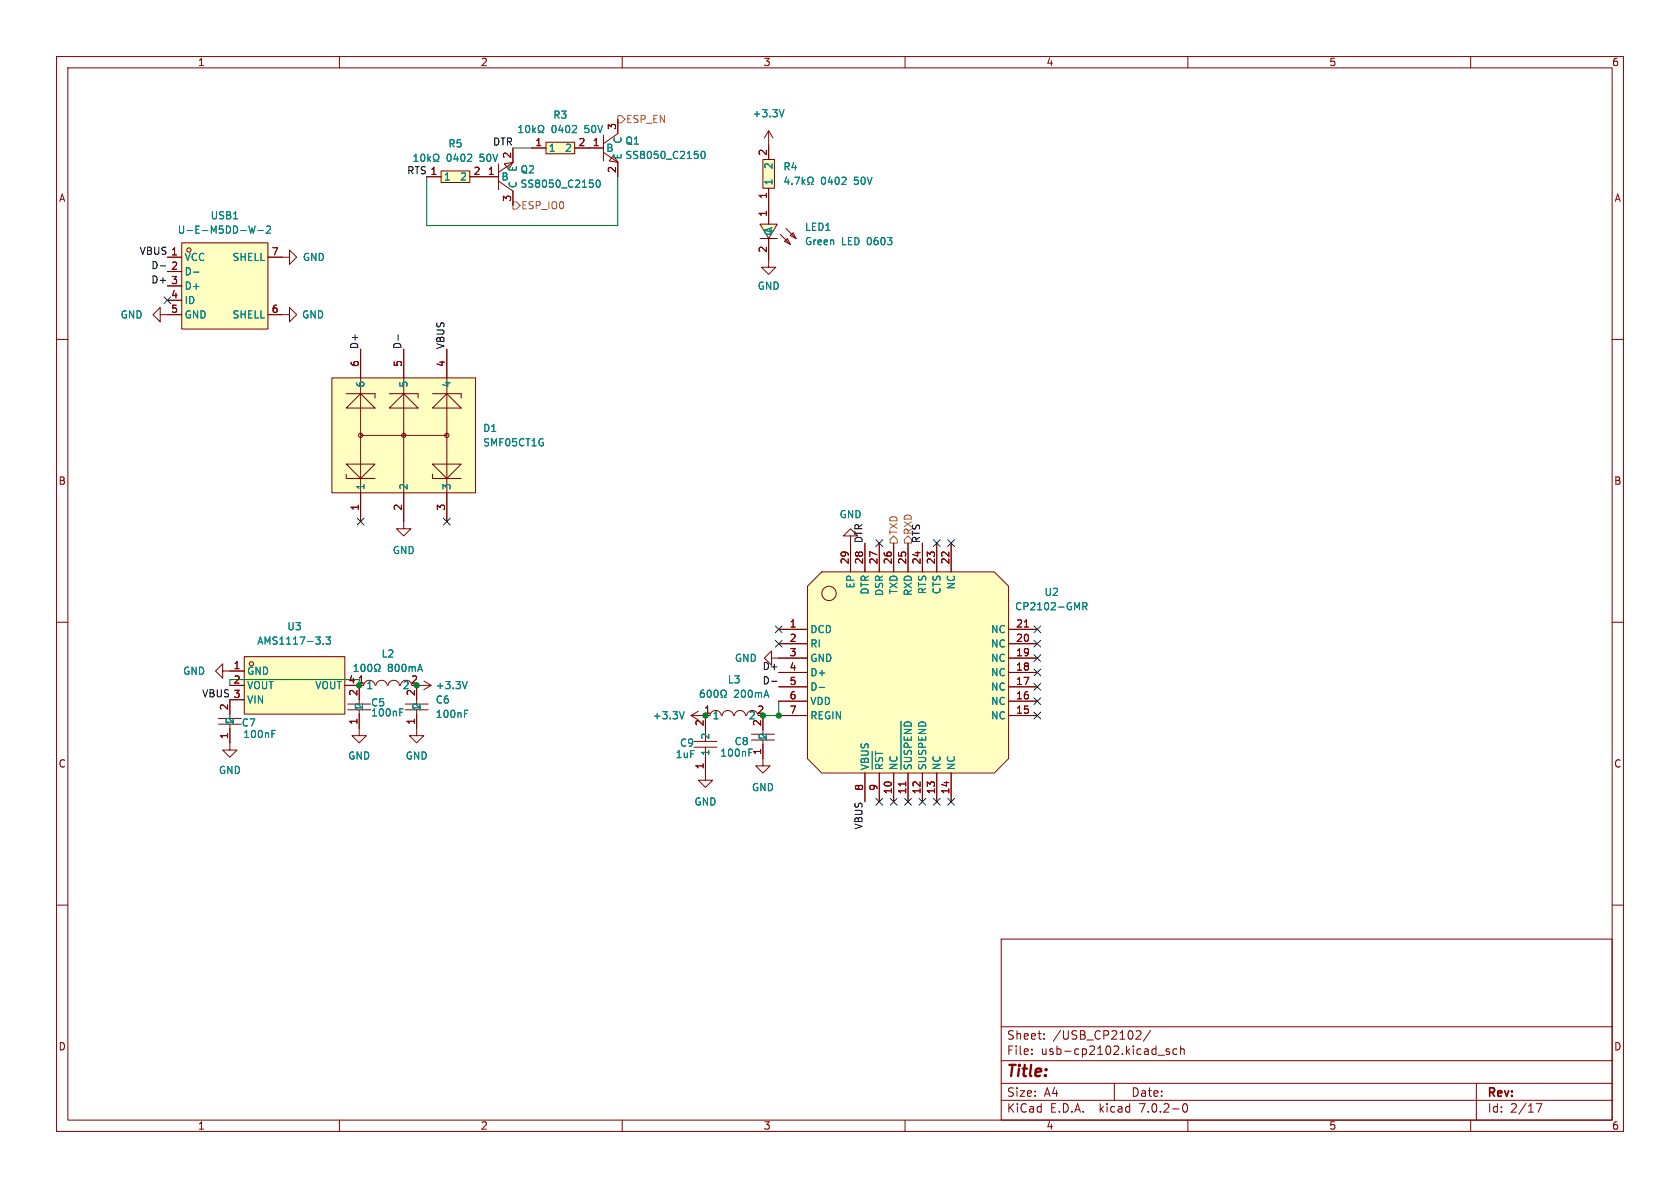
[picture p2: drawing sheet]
<svg xmlns="http://www.w3.org/2000/svg" width="297mm" height="210mm" viewBox="0 0 297 210" stroke-linecap="round" stroke-linejoin="round" font-family="sans-serif">
<g fill="none" stroke="#840000" stroke-width=".18">
<path d="M10 10h277v190h-277zM12 12h273v186h-273zM60 10v2M110 10v2M160 10v2M210 10v2M260 10v2M10 60h2M285 60h2M150.4 94.7h1.2l-1.2-1.2-1.3 1.2h1.3v1.3M10 110h2M285 110h2"/>
<path d="M122.2 126.5h2.5v4.6M122.2 126.5l1.2 .8M122.7 132.1h4M122.7 131.1h4M123.4 125.7l-1.2 .8M124.7 132.1v4.6M10 160h2M285 160h2M177 166h108v32h-108zM60 198v2M110 198v2M160 198v2"/>
<path d="M177 194.5h108M177 191.5h108M177 187.5h108M177 181.5h108M182.4 186.3v.1M182.4 185.5v.1M184.6 183.6v.1M184.6 182.8v.1M197 191.5v3M201.1 182.2l.5 .1 .1 .3-.9 1.1h.9M203.4 182.1l-1.3 2M204.7 186.5h1.2"/>
<path d="M206.7 185.5l-.3-.1-.3 .2 .1 .2 .5 .2v.3h-.6M208.1 185.5l-.5-.1-.2 .3v.4l.1 .2h.6M208.7 185.5l.2-.1 .4 .1 .1 .9M208.7 184.9v1.5M209.2 195.2l.2-.1a.81 .81 0 0 1 .6 .6 .81 .81 0 0 1-.3 .8l-.1 .1a.81 .81 0 0 1-.4-1.4zM210 198v2M260 198v2M261 191.5v6.5M271.6 195.1h1l-.7 1.5"/>
</g>
<path d="M121 125.8l-.5 1.3" fill="none" stroke="#008484" stroke-width=".18"/>
<path d="M108.5 27.4l.7 1.3-1.5-.2z" fill="#ffffc2"/>
<path d="M104.1 26.2h2.6M106.7 26.9l2.5 1.8M106.7 23.9v4.6M108.5 27.4l.7 1.3-1.5-.2zM109.2 21.1v2.5l-2.5 1.8M109.2 28.7v2.5M134.9 28.2h2v5.1h-2zM135.9 23.1v5.1M135.9 33.3v2.5M135.9 23.1l-.8 1.3M135.9 23.1l.8 1.3M135.9 46v1.2h1.3l-1.3 1.3-1.3-1.3h1.3" fill="none" stroke="#840000" stroke-width=".18"/>
<path d="M138.6 19.4l-.4 1.3M124 26.9l.2-.2a.68 .68 0 0 1 .5 .7 .68 .68 0 0 1-.5 .6l-.2-.1-.1-.4zM139 31.3l-.3 .9h.8M139.3 31.7v.9M140 32.5v.1M140.5 31.3h.8l-.5 1.3M141.8 31.3v1.3M141.9 32.1l.4 .5M142.3 31.7l-.5 .5M142.8 32.6h.3v-.3a.54 .54 0 0 1-.3-.7 .54 .54 0 0 1 .8-.2 .58 .58 0 0 1-.1 .9v.3h.3M149.4 31.4l.2 .2-.1 .3-.7 .7h.8" fill="none" stroke="#008484" stroke-width=".18"/>
<path d="M134.9 28.2h2v5.1h-2z" fill="#ffffc2" stroke="#ffffc2" stroke-width=".18"/>
<g fill="#ffffc2">
<path d="M134.4 39.6h3l-1.5 2.6z"/>
<path d="M140.2 41.1l.5 1.1-1-.5z"/>
<path d="M138.7 42.7l.5-.5 .5 1z"/>
</g>
<g fill="none" stroke="#840000" stroke-width=".18">
<path d="M134.4 39.6h3l-1.5 2.6zM135.9 35.8v3.8M134.4 42.2h3M135.9 42.2v3.8M137.9 41.4l1.8 1.8M138.7 42.7l.5-.5 .5 1zM138.9 40.4l1.8 1.8M140.2 41.1l.5 1.1-1-.5zM38.6 128h4.1M38.6 127h4.1M40.6 128v4.6h1.3l-1.3 1.3-1.2-1.3h1.2M40.6 123.7v3.3"/>
<path d="M61.5 125.5h4M61.5 124.5h4M63.5 125.5v4.5h1.3l-1.3 1.3-1.3-1.3h1.3M63.5 121.2v3.3M64.3 121.2a1.01 1.01 0 0 1 1-.9 1.01 1.01 0 0 1 1 .9M66.4 121.2a1.01 1.01 0 0 1 1.1-.9 1.01 1.01 0 0 1 1 .9M68.6 121.2a1.01 1.01 0 0 1 1-.9 1.01 1.01 0 0 1 1 .9M70.8 121.2a1.01 1.01 0 0 1 1-.9 1.01 1.01 0 0 1 1 .9M73.7 128.8v1.2h1.2l-1.2 1.3-1.3-1.3h1.3"/>
</g>
<path d="M62.6 118.7h.7M62.6 117.8l.4-.4v1.3M63.9 117.5l.2-.1a.68 .68 0 0 1 .4 .7 .68 .68 0 0 1-.4 .6l-.2-.1-.1-.4zM65.1 117.5l.2-.1a.68 .68 0 0 1 .5 .7 .68 .68 0 0 1-.5 .6l-.2-.1-.1-.4zM66.2 118.7h.3v-.2a.54 .54 0 0 1-.2-.8 .54 .54 0 0 1 .7-.2 .58 .58 0 0 1-.1 1v.2h.3M74.3 117.4l.4 1.3M48.1 129.1h.6M70.7 125.3h.6" fill="none" stroke="#008484" stroke-width=".18"/>
<path d="M58.7 66.8h25.4v20.3h-25.4z" fill="#ffffc2" stroke="#ffffc2" stroke-width=".18"/>
<g fill="#ffffc2">
<path d="M76.5 82h5l-2.5 2.6z"/>
<path d="M61.2 82h5.1l-2.5 2.6z"/>
<path d="M76.5 72.1l2.5-2.5 2.5 2.5z"/>
<path d="M68.8 72.1l2.6-2.5 2.5 2.5z"/>
<path d="M61.2 72.1l2.6-2.5 2.5 2.5z"/>
</g>
<g fill="none" stroke="#840000" stroke-width=".18">
<path d="M94 26.2h2.5M96.5 25.1h5.1v2.1h-5.1zM101.6 26.2h2.5M28.3 55.6v-1.2l-1.2 1.2 1.2 1.3v-1.3h3.8M29.6 45.5h2.5M29.6 48h2.5M29.6 50.5h2.5M29.6 53.1h2.5M32.1 42.9h15.3v15.3h-15.3zM47.4 55.6h3.8v-1.2l1.3 1.2-1.3 1.3v-1.3M47.4 45.5h3.8v-1.3l1.3 1.3-1.3 1.2v-1.2M58.7 66.8h25.4v20.3h-25.4z"/>
<path d="M61.2 72.1l2.6-2.5 2.5 2.5zM61.2 69.6h5.1v.8M63.8 76.7h.1M63.8 61.7v30.5M63.8 77h15.2M68.8 72.1l2.6-2.5 2.5 2.5zM68.8 69.6h5.1v.8M71.4 76.7h.1M71.4 61.7v31.8h1.2l-1.2 1.2-1.3-1.2h1.3M76.5 72.1l2.5-2.5 2.5 2.5zM76.5 69.6h5v.8M79 76.7h.1"/>
<path d="M79 61.7v30.5M61.2 82h5.1l-2.5 2.6zM61.2 83.8v.8h5.1M76.5 82h5l-2.5 2.6zM76.5 83.8v.8h5M71.6 125.5h4.1M71.6 124.5h4.1M73.7 121.2v3.3M73.7 125.5v3.3"/>
<circle cx="33.4" cy="44.2" r=".38"/>
<circle cx="63.8" cy="77" r=".38"/>
<circle cx="71.4" cy="77" r=".38"/>
<circle cx="79" cy="77" r=".38"/>
</g>
<g fill="none" stroke="#008484" stroke-width=".18">
<path d="M45.1 40l-.3 1.2-.2-.9-.3 .9M91.7 23.4h.7M91.7 22.5l.4-.3v1.2M93 22.3l.2-.1a.68 .68 0 0 1 .5 .6 .68 .68 0 0 1-.5 .6l-.2-.1-.1-.3zM94.2 22.2v1.2M94.3 23l.4 .4M94.7 22.6l-.5 .5M95.2 23.4h.3v-.2a.54 .54 0 0 1-.3-.7 .54 .54 0 0 1 .7-.3 .58 .58 0 0 1-.1 1v.2h.3M101.8 22.2l.1 .2v.3l-.8 .7h.8M34.2 48.1h1M45.6 40.7h1M47.1 40.1l.5-.1 .2 .3-.8 .9h.8"/>
<path d="M82.1 125.6h.6"/>
</g>
<g fill="#ffffc2" stroke="#ffffc2" stroke-width=".18">
<path d="M32.1 42.9h15.3v15.3h-15.3z"/>
<path d="M96.5 25.1h5.1v2.1h-5.1z"/>
</g>
<path d="M145.3 101.1h30.5l2.5 2.5v30.5l-2.5 2.6h-30.5l-2.6-2.6v-30.5z" fill="#ffffc2"/>
<g fill="none" stroke="#840000" stroke-width=".18">
<path d="M150.4 96v5.1M152.9 96v5.1M155.4 96v5.1M158 96v5.1M160.5 96v5.1M163.1 96v5.1M165.6 96v5.1M168.1 96v5.1M137.7 111.3h5M137.7 118.9h5M137.7 116.3h5M137.7 113.8h5"/>
<path d="M145.3 101.1h30.5l2.5 2.5v30.5l-2.5 2.6h-30.5l-2.6-2.6v-30.5zM178.3 111.3h5.1M178.3 118.9h5.1M178.3 116.3h5.1M178.3 113.8h5.1M181.1 110.8h.7M137.7 126.5h5M137.7 124h5M137.7 121.4h5M152.9 136.7v5M155.4 136.7v5M158 136.7v5"/>
<path d="M160.1 138.2v.7M160.5 136.7v5M163.1 136.7v5M165.6 136.7v5M168.1 136.7v5M178.3 126.5h5.1M178.3 124h5.1M178.3 121.4h5.1"/>
<circle cx="146.6" cy="104.9" r="1.27"/>
</g>
<g fill="none" stroke="#008484" stroke-width=".18">
<path d="M191.4 107.2l.6-.1 .2-.1-.1-.3-.7-.2v1.3M191.7 107.2l.5 .6M144.8 121.5h1M154.2 132.8v3.2M154.8 132.8v.7M154.8 133.2h1.2M154.8 133.9v.5l.2 .2M155 135.1l-.2 .3v.4h1.2M159.3 127.5v8.5M159.8 130.2v.6h1.3M159.8 134.6h1.1M159.8 133.9h1.1"/>
<path d="M159.8 128.9h1.3l-1.3 .8h1.3M159.9 135.2l-.1 .5 .3 .2M159.9 132.6l-.1 .5 .3 .3M160.1 131.4l-.3 .2v.5h1.3M160.1 127.7l-.2 .2-.1 .4h1.3"/>
</g>
<path d="M89.2 29l1.5-.3-.8 1.3z" fill="#ffffc2"/>
<g fill="none" stroke="#840000" stroke-width=".18">
<path d="M75.4 31.2h2.6M78 30.2h5.1v2.1h-5.1zM83.1 31.2h5M88.1 29v4.5M88.1 32l2.6 1.8v2.5M89.2 29l1.5-.3-.8 1.3zM90.7 28.7l-2.6 1.8M90.7 26.2v2.5M94 26.2h2.5M101.6 26.2h5.1M109.2 21.1v2.5M109.2 28.7v2.5"/>
<path d="M135.9 25.7v2.5M135.9 33.3v6.3M29.6 45.5h2.5M29.6 48h2.5M29.6 50.5h2.5M29.6 53.1h2.5M29.6 55.6h2.5M47.4 45.5h2.5M47.4 55.6h2.5M135.9 42.2v3.8M63.8 61.7v5.1M71.4 61.7v5.1"/>
<path d="M79 61.7v5.1M63.8 87.1v5.1M71.4 87.1v5.1M79 87.1v5.1M150.4 96v5.1M152.9 96v5.1M155.4 96v5.1M158 96v5.1M160.5 96v5.1M163.1 96v5.1M165.6 96v5.1M168.1 96v5.1"/>
<path d="M39.4 118.6v-1.3l-1.3 1.3 1.3 1.3v-1.3h3.8M43.2 116.1h17.8v10.1h-17.8zM136.4 116.3v-1.2l-1.3 1.2 1.3 1.3v-1.3h6.3M137.7 111.3h5M137.7 118.9h5M137.7 113.8h5M178.3 111.3h5.1M178.3 118.9h5.1M178.3 116.3h5.1M178.3 113.8h5.1M181.1 110.8h.7M40.6 121.2h2.6"/>
<path d="M40.6 128.8v2.5M43.2 123.7h-2.6v2.5M61 121.2h2.5v2.5M63.5 126.2v2.6M73.7 126.2v2.6M74.9 120.4l1.3 .8M76.2 121.2h-2.5v2.5M76.2 121.2l-1.3 .7M124.7 134.1v3.8h1.3l-1.3 1.3-1.3-1.3h1.3M124.7 126.5v2.5M125.5 126.5a1.01 1.01 0 0 1 1-.9 1.01 1.01 0 0 1 1 .9M127.7 126.5a1.01 1.01 0 0 1 1-.9 1.01 1.01 0 0 1 1 .9"/>
<path d="M129.8 126.5a1.01 1.01 0 0 1 1-.9 1.01 1.01 0 0 1 1 .9M132 126.5a1.01 1.01 0 0 1 1-.9 1.01 1.01 0 0 1 1 .9M132.8 130.8h4.1M132.8 129.8h4.1M134.9 130.8v4.6h1.2l-1.2 1.3-1.3-1.3h1.3M134.9 126.5v3.3M137.7 126.5h5M137.7 124h5M137.7 121.4h5M152.9 136.7v5M155.4 136.7v5M158 136.7v5"/>
<path d="M160.1 138.2v.7M160.5 136.7v5M163.1 136.7v5M165.6 136.7v5M168.1 136.7v5M178.3 126.5h5.1M178.3 124h5.1M178.3 121.4h5.1"/>
<circle cx="44.5" cy="117.3" r=".38"/>
</g>
<g fill="none" stroke="#008484" stroke-width=".18">
<path d="M138.6 19.4l-.4 1.3M45.1 40l-.3 1.2-.2-.9-.3 .9M73.2 28.5h.7M73.2 27.6l.3-.3v1.2M74.5 27.4l.2-.1a.68 .68 0 0 1 .4 .6 .68 .68 0 0 1-.4 .6l-.2-.1-.1-.4zM75.6 27.3v1.2M75.8 28l.3 .5M76.1 27.7l-.5 .5M76.6 28.5h.3v-.2a.54 .54 0 0 1-.3-.8 .54 .54 0 0 1 .8-.2 .58 .58 0 0 1-.1 1v.2h.3M83.3 27.3l.1 .2-.1 .3-.7 .7h.8M91.7 23.4h.7M91.7 22.5l.4-.3v1.2"/>
<path d="M93 22.3l.2-.1a.68 .68 0 0 1 .5 .6 .68 .68 0 0 1-.5 .6l-.2-.1-.1-.3zM94.2 22.2v1.2M94.3 23l.4 .4M94.7 22.6l-.5 .5M95.2 23.4h.3v-.2a.54 .54 0 0 1-.3-.7 .54 .54 0 0 1 .7-.3 .58 .58 0 0 1-.1 1v.2h.3M101.8 22.2l.1 .2v.3l-.8 .7h.8M105.5 32l.2-.2a.68 .68 0 0 1 .4 .7 .68 .68 0 0 1-.4 .6l-.2-.1-.1-.4zM124 26.9l.2-.2a.68 .68 0 0 1 .5 .7 .68 .68 0 0 1-.5 .6l-.2-.1-.1-.4zM139 31.3l-.3 .9h.8M139.3 31.7v.9M140 32.5v.1M140.5 31.3h.8l-.5 1.3"/>
<path d="M141.8 31.3v1.3M141.9 32.1l.4 .5M142.3 31.7l-.5 .5M142.8 32.6h.3v-.3a.54 .54 0 0 1-.3-.7 .54 .54 0 0 1 .8-.2 .58 .58 0 0 1-.1 .9v.3h.3M149.4 31.4l.2 .2-.1 .3-.7 .7h.8M34.2 48.1h1M45.6 40.7h1M47.1 40.1l.5-.1 .2 .3-.8 .9h.8M57.1 113.8v.1M57.6 112.6h.8l-.4 .5 .4 .1v.6l-.2 .1-.6-.1M62.6 118.7h.7M62.6 117.8l.4-.4v1.3"/>
<path d="M63.9 117.5l.2-.1a.68 .68 0 0 1 .4 .7 .68 .68 0 0 1-.4 .6l-.2-.1-.1-.4zM65.1 117.5l.2-.1a.68 .68 0 0 1 .5 .7 .68 .68 0 0 1-.5 .6l-.2-.1-.1-.4zM66.2 118.7h.3v-.2a.54 .54 0 0 1-.2-.8 .54 .54 0 0 1 .7-.2 .58 .58 0 0 1-.1 1v.2h.3M74.3 117.4l.4 1.3M191.4 107.2l.6-.1 .2-.1-.1-.3-.7-.2v1.3M191.7 107.2l.5 .6M48.1 129.1h.6M70.7 125.3h.6M82.1 125.6h.6M82.6 120.5l-.4 1.2M121 125.8l-.5 1.3M124.4 122l-.4 .1a.86 .86 0 0 0 0 1.2l.5-.2v-.4l-.2-.2h-.3l-.2 .2"/>
<path d="M125.1 122.1l.2-.1a.68 .68 0 0 1 .5 .6 .68 .68 0 0 1-.5 .7l-.2-.2-.1-.3zM126.3 122.1l.2-.1a.68 .68 0 0 1 .5 .6 .68 .68 0 0 1-.5 .7l-.2-.2-.1-.3zM127.4 123.3h.3v-.3a.54 .54 0 0 1-.2-.7 .54 .54 0 0 1 .7-.2 .58 .58 0 0 1-.1 .9v.3h.3M132.4 132.4h.6M135.5 122l.4 1.3M144.8 121.5h1M154.2 132.8v3.2M154.8 132.8v.7M154.8 133.2h1.2M154.8 133.9v.5l.2 .2M155 135.1l-.2 .3v.4h1.2M159.3 127.5v8.5"/>
<path d="M159.8 130.2v.6h1.3M159.8 134.6h1.1M159.8 133.9h1.1M159.8 128.9h1.3l-1.3 .8h1.3M159.9 135.2l-.1 .5 .3 .2M159.9 132.6l-.1 .5 .3 .3M160.1 131.4l-.3 .2v.5h1.3M160.1 127.7l-.2 .2-.1 .4h1.3"/>
</g>
<g fill="#ffffc2" stroke="#ffffc2" stroke-width=".18">
<path d="M78 30.2h5.1v2.1h-5.1z"/>
<path d="M43.2 116.1h17.8v10.1h-17.8z"/>
</g>
<path d="M90.7 35.7h.6l.6 .6-.6 .7h-.6zM109.2 20.4h.7l.6 .7-.6 .6h-.7zM158 94.7l.6 .7v.6h-1.2v-.6zM160.5 94.7l.7 .7v.6h-1.3v-.6z" fill="none" stroke="#848400" stroke-width=".18"/>
<path d="M28.3 47h1M70.4 59.2v.9M136.4 120.4h1" fill="none" stroke="#000" stroke-width=".18"/>
<path d="M75.4 31.2v8.7h33.8v-8.7M90.7 26.2h3.3M63.5 120.1h-22.9v1.1M137.7 124v2.5h-2.8" fill="none" stroke="#008400" stroke-width=".18"/>
<g fill="none" stroke="#000084" stroke-width=".18">
<path d="M29 52.5l1.2 1.2M30.2 52.5l-1.2 1.2M63.1 91.6l1.3 1.2M64.4 91.6l-1.3 1.2M78.4 91.6l1.2 1.2M79.6 91.6l-1.2 1.2M154.8 95.4l1.3 1.2M156.1 95.4l-1.3 1.2M165 95.4l1.2 1.2M166.2 95.4l-1.2 1.2M167.5 95.4l1.3 1.2M168.8 95.4l-1.3 1.2"/>
<path d="M137.1 110.6l1.2 1.3M137.1 113.2l1.2 1.2M138.3 110.6l-1.2 1.3M138.3 113.2l-1.2 1.2M182.8 110.6l1.2 1.3M182.8 113.2l1.2 1.2M182.8 118.3l1.2 1.2M182.8 115.7l1.2 1.2M184 110.6l-1.2 1.3M184 113.2l-1.2 1.2M184 115.7l-1.2 1.2M184 118.3l-1.2 1.2"/>
<path d="M182.8 123.3l1.2 1.3M182.8 125.9l1.2 1.2M182.8 120.8l1.2 1.2M184 123.3l-1.2 1.3M184 125.9l-1.2 1.2M184 120.8l-1.2 1.2M154.8 141.1l1.3 1.2M156.1 141.1l-1.3 1.2M157.4 141.1l1.2 1.2M158.6 141.1l-1.2 1.2M159.9 141.1l1.2 1.2M161.1 141.1l-1.2 1.2"/>
<path d="M162.5 141.1l1.2 1.2M163.7 141.1l-1.2 1.2M165 141.1l1.2 1.2M166.2 141.1l-1.2 1.2M167.5 141.1l1.3 1.2M168.8 141.1l-1.3 1.2"/>
</g>
<g fill="#008400" stroke="#008400" stroke-width=".18">
<circle cx="137.7" cy="126.5" r=".46"/>
<circle cx="134.9" cy="126.5" r=".46"/>
<circle cx="124.7" cy="126.5" r=".46"/>
<circle cx="73.7" cy="121.2" r=".46"/>
<circle cx="63.5" cy="121.2" r=".46"/>
</g>
<text font-size="2.8" fill="#840000" x="178" y="190.8">Title:</text>
<g font-size="2.1" fill="#840000">
<text x="178" y="183.9">Sheet:</text>
<text x="186.2" y="183.9">/USB_CP2102/</text>
<text x="178" y="186.6">File:</text>
<text x="184" y="186.6">usb-cp2102.kicad_sch</text>
<text x="178" y="196.8">KiCad</text>
<text x="178" y="194">Size:</text>
<text x="184.6" y="194">A4</text>
<text x="185.7" y="196.8">E.D.A.</text>
<text x="194.4" y="196.8">kicad</text>
<text x="200" y="194">Date:</text>
<text x="201.5" y="196.8">7.0.2-0</text>
<text x="263" y="194.2">Rev:</text>
<text x="263" y="196.8">Id:</text>
<text x="267" y="196.8">2/17</text>
</g>
<g font-size="1.8" fill="#840000">
<text x="35" y="11.8">1</text>
<text x="85" y="11.8">2</text>
<text x="135" y="11.8">3</text>
<text x="185" y="11.8">4</text>
<text x="235" y="11.8">5</text>
<text x="285" y="11.8">6</text>
<text x="109" y="23" transform="rotate(-90 109 23)">3</text>
<text x="90.4" y="28.1" transform="rotate(-90 90.4 28.1)">2</text>
<text x="94.6" y="25.9">1</text>
<text x="102.2" y="25.9">2</text>
<text x="104.7" y="25.9">1</text>
<text x="135.6" y="27.6" transform="rotate(-90 135.6 27.6)">2</text>
<text x="10.4" y="35.8">A</text>
<text x="76" y="31">1</text>
<text x="83.7" y="31">2</text>
<text x="86.2" y="31">1</text>
<text x="90.4" y="35.7" transform="rotate(-90 90.4 35.7)">3</text>
<text x="109" y="30.6" transform="rotate(-90 109 30.6)">2</text>
<text x="135.6" y="35.2" transform="rotate(-90 135.6 35.2)">1</text>
<text x="285.4" y="35.8">A</text>
<text x="135.6" y="38.4" transform="rotate(-90 135.6 38.4)">1</text>
<text x="30.2" y="47.8">2</text>
<text x="30.2" y="45.2">1</text>
<text x="48" y="45.2">7</text>
<text x="135.6" y="44.7" transform="rotate(-90 135.6 44.7)">2</text>
<text x="30.2" y="50.3">3</text>
<text x="30.2" y="52.8">4</text>
<text x="30.2" y="55.4">5</text>
<text x="48" y="55.4">6</text>
<text x="63.5" y="64.9" transform="rotate(-90 63.5 64.9)">6</text>
<text x="71.1" y="64.9" transform="rotate(-90 71.1 64.9)">5</text>
<text x="78.7" y="64.9" transform="rotate(-90 78.7 64.9)">4</text>
<text x="10.3" y="85.8">B</text>
<text x="285.3" y="85.8">B</text>
<text x="63.5" y="90.3" transform="rotate(-90 63.5 90.3)">1</text>
<text x="71.1" y="90.3" transform="rotate(-90 71.1 90.3)">2</text>
<text x="78.7" y="90.3" transform="rotate(-90 78.7 90.3)">3</text>
<text x="150.1" y="99.8" transform="rotate(-90 150.1 99.8)">29</text>
<text x="152.7" y="99.8" transform="rotate(-90 152.7 99.8)">28</text>
<text x="155.2" y="99.8" transform="rotate(-90 155.2 99.8)">27</text>
<text x="157.7" y="99.8" transform="rotate(-90 157.7 99.8)">26</text>
<text x="160.3" y="99.8" transform="rotate(-90 160.3 99.8)">25</text>
<text x="162.8" y="99.8" transform="rotate(-90 162.8 99.8)">24</text>
<text x="165.4" y="99.8" transform="rotate(-90 165.4 99.8)">23</text>
<text x="167.9" y="99.8" transform="rotate(-90 167.9 99.8)">22</text>
<text x="139.5" y="111">1</text>
<text x="139.5" y="113.5">2</text>
<text x="179.6" y="113.5">20</text>
<text x="179.6" y="111">21</text>
<text x="41.2" y="118.4">1</text>
<text x="139.5" y="116.1">3</text>
<text x="139.5" y="118.6">4</text>
<text x="179.6" y="118.6">18</text>
<text x="179.6" y="116.1">19</text>
<text x="40.4" y="125.6" transform="rotate(-90 40.4 125.6)">2</text>
<text x="41.2" y="120.9">2</text>
<text x="41.2" y="123.4">3</text>
<text x="61.6" y="120.9">4</text>
<text x="63.2" y="120.9">1</text>
<text x="63.2" y="123.1" transform="rotate(-90 63.2 123.1)">2</text>
<text x="72.6" y="120.9">2</text>
<text x="73.4" y="123.1" transform="rotate(-90 73.4 123.1)">2</text>
<text x="139.5" y="121.2">5</text>
<text x="139.5" y="123.7">6</text>
<text x="179.6" y="123.7">16</text>
<text x="179.6" y="121.2">17</text>
<text x="40.4" y="130.7" transform="rotate(-90 40.4 130.7)">1</text>
<text x="63.2" y="128.2" transform="rotate(-90 63.2 128.2)">1</text>
<text x="73.4" y="128.2" transform="rotate(-90 73.4 128.2)">1</text>
<text x="124.4" y="126.2">1</text>
<text x="124.5" y="128.4" transform="rotate(-90 124.5 128.4)">2</text>
<text x="133.8" y="126.2">2</text>
<text x="134.6" y="128.4" transform="rotate(-90 134.6 128.4)">2</text>
<text x="139.5" y="126.2">7</text>
<text x="179.6" y="126.2">15</text>
<text x="10.3" y="135.8">C</text>
<text x="124.5" y="136.1" transform="rotate(-90 124.5 136.1)">1</text>
<text x="134.6" y="133.5" transform="rotate(-90 134.6 133.5)">1</text>
<text x="285.3" y="135.8">C</text>
<text x="152.7" y="139.9" transform="rotate(-90 152.7 139.9)">8</text>
<text x="155.2" y="139.9" transform="rotate(-90 155.2 139.9)">9</text>
<text x="157.7" y="140.5" transform="rotate(-90 157.7 140.5)">10</text>
<text x="160.3" y="140.5" transform="rotate(-90 160.3 140.5)">11</text>
<text x="162.8" y="140.5" transform="rotate(-90 162.8 140.5)">12</text>
<text x="165.4" y="140.5" transform="rotate(-90 165.4 140.5)">13</text>
<text x="167.9" y="140.5" transform="rotate(-90 167.9 140.5)">14</text>
<text x="10.3" y="185.8">D</text>
<text x="285.3" y="185.8">D</text>
<text x="35" y="199.8">1</text>
<text x="85" y="199.8">2</text>
<text x="135" y="199.8">3</text>
<text x="185" y="199.8">4</text>
<text x="235" y="199.8">5</text>
<text x="285" y="199.8">6</text>
</g>
<g font-size="1.8" fill="#008484">
<text x="97.4" y="23.7">0402</text>
<text x="97.8" y="21.1">R3</text>
<text x="103.3" y="23.7">50V</text>
<text x="133" y="20.9">+3.3V</text>
<text x="78.9" y="28.8">0402</text>
<text x="79.2" y="26.2">R5</text>
<text x="84.8" y="28.8">50V</text>
<text x="97" y="27">1</text>
<text x="99.8" y="27">2</text>
<text x="107.2" y="27">B</text>
<text x="110" y="28.2" transform="rotate(-90 110 28.2)">E</text>
<text x="110" y="25.5" transform="rotate(-90 110 25.5)">C</text>
<text x="110.5" y="25.7">Q1</text>
<text x="110.5" y="28.3">SS8050_C2150</text>
<text x="78.5" y="32.1">1</text>
<text x="81.2" y="32.1">2</text>
<text x="88.6" y="32.1">B</text>
<text x="91.5" y="33.3" transform="rotate(-90 91.5 33.3)">C</text>
<text x="91.5" y="30.5" transform="rotate(-90 91.5 30.5)">E</text>
<text x="92" y="30.8">Q2</text>
<text x="92" y="33.3">SS8050_C2150</text>
<text x="136.7" y="32.8" transform="rotate(-90 136.7 32.8)">1</text>
<text x="136.7" y="30" transform="rotate(-90 136.7 30)">2</text>
<text x="138.4" y="30.3">R4</text>
<text x="145" y="32.8">0402</text>
<text x="151" y="32.8">50V</text>
<text x="31.4" y="41.5">U-E-M5DD-W-2</text>
<text x="37.2" y="38.9">USB1</text>
<text x="136.7" y="41.3" transform="rotate(-90 136.7 41.3)">A</text>
<text x="142.2" y="41">LED1</text>
<text x="32.6" y="46.3">VCC</text>
<text x="41" y="46.3">SHELL</text>
<text x="53.5" y="46.3">GND</text>
<text x="142.2" y="43.5">Green</text>
<text x="148.7" y="43.5">LED 0603</text>
<text x="32.6" y="48.8">D-</text>
<text x="32.6" y="51.4">D+</text>
<text x="32.6" y="53.9">ID</text>
<text x="133.9" y="51.4">GND</text>
<text x="21.3" y="56.5">GND</text>
<text x="32.6" y="56.5">GND</text>
<text x="41" y="56.5">SHELL</text>
<text x="53.3" y="56.5">GND</text>
<text x="64.6" y="68.6" transform="rotate(-90 64.6 68.6)">6</text>
<text x="72.2" y="68.6" transform="rotate(-90 72.2 68.6)">5</text>
<text x="79.8" y="68.6" transform="rotate(-90 79.8 68.6)">4</text>
<text x="85.4" y="76.5">D1</text>
<text x="85.4" y="79.1">SMF05CT1G</text>
<text x="64.6" y="86.6" transform="rotate(-90 64.6 86.6)">1</text>
<text x="72.2" y="86.6" transform="rotate(-90 72.2 86.6)">2</text>
<text x="79.8" y="86.6" transform="rotate(-90 79.8 86.6)">3</text>
<text x="148.4" y="91.8">GND</text>
<text x="69.4" y="98.1">GND</text>
<text x="151.2" y="104.1" transform="rotate(-90 151.2 104.1)">EP</text>
<text x="153.7" y="105.2" transform="rotate(-90 153.7 105.2)">DTR</text>
<text x="156.3" y="105.5" transform="rotate(-90 156.3 105.5)">DSR</text>
<text x="158.8" y="105.2" transform="rotate(-90 158.8 105.2)">TXD</text>
<text x="161.4" y="105.5" transform="rotate(-90 161.4 105.5)">RXD</text>
<text x="163.9" y="105.2" transform="rotate(-90 163.9 105.2)">RTS</text>
<text x="166.4" y="105.2" transform="rotate(-90 166.4 105.2)">CTS</text>
<text x="169" y="104.3" transform="rotate(-90 169 104.3)">NC</text>
<text x="184.6" y="105.5">U2</text>
<text x="50.7" y="111.6">U3</text>
<text x="143.3" y="112.1">DCD</text>
<text x="175.1" y="112.1">NC</text>
<text x="179.4" y="108">CP2102-GMR</text>
<text x="32.3" y="119.4">GND</text>
<text x="43.7" y="119.4">GND</text>
<text x="45.4" y="114.1">AMS1117-3.3</text>
<text x="67.4" y="116.4">L2</text>
<text x="68.5" y="118.9">800mA</text>
<text x="129.9" y="117.2">GND</text>
<text x="143.3" y="114.6">RI</text>
<text x="143.3" y="117.2">GND</text>
<text x="143.3" y="119.7">D+</text>
<text x="175.1" y="119.7">NC</text>
<text x="175.1" y="117.2">NC</text>
<text x="175.1" y="114.6">NC</text>
<text x="43.7" y="122">VOUT</text>
<text x="43.7" y="124.5">VIN</text>
<text x="55.6" y="122">VOUT</text>
<text x="64.3" y="125.7" transform="rotate(-90 64.3 125.7)">1</text>
<text x="64.3" y="125.5" transform="rotate(-90 64.3 125.5)">2</text>
<text x="64.8" y="122">1</text>
<text x="65.5" y="125">C5</text>
<text x="71.1" y="122">2</text>
<text x="74.5" y="125.7" transform="rotate(-90 74.5 125.7)">1</text>
<text x="74.5" y="125.5" transform="rotate(-90 74.5 125.5)">2</text>
<text x="77" y="124.5">C6</text>
<text x="77" y="122">+3.3V</text>
<text x="128.6" y="121">L3</text>
<text x="129.7" y="123.5">200mA</text>
<text x="143.3" y="122.2">D-</text>
<text x="143.3" y="124.8">VDD</text>
<text x="175.1" y="124.8">NC</text>
<text x="175.1" y="122.2">NC</text>
<text x="41.5" y="128.3" transform="rotate(-90 41.5 128.3)">1</text>
<text x="41.5" y="128.1" transform="rotate(-90 41.5 128.1)">2</text>
<text x="42.7" y="128.6">C7</text>
<text x="42.9" y="130.6">100nF</text>
<text x="65.5" y="126.8">100nF</text>
<text x="77" y="127.1">100nF</text>
<text x="115.3" y="127.3">+3.3V</text>
<text x="125.5" y="130.9" transform="rotate(-90 125.5 130.9)">2</text>
<text x="126" y="127.3">1</text>
<text x="129.8" y="131.9">C8</text>
<text x="132.3" y="127.3">2</text>
<text x="135.7" y="131.1" transform="rotate(-90 135.7 131.1)">1</text>
<text x="135.7" y="130.9" transform="rotate(-90 135.7 130.9)">2</text>
<text x="143.3" y="127.3">REGIN</text>
<text x="175.1" y="127.3">NC</text>
<text x="38.6" y="137">GND</text>
<text x="61.5" y="134.4">GND</text>
<text x="71.7" y="134.4">GND</text>
<text x="119.4" y="134.2">1uF</text>
<text x="120.1" y="132.1">C9</text>
<text x="125.5" y="133.6" transform="rotate(-90 125.5 133.6)">1</text>
<text x="127.3" y="133.9">100nF</text>
<text x="153.7" y="136.1" transform="rotate(-90 153.7 136.1)">VBUS</text>
<text x="156.9" y="136.1" transform="rotate(-90 156.9 136.1)">~{RST}</text>
<text x="158.8" y="136.1" transform="rotate(-90 158.8 136.1)">NC</text>
<text x="162" y="136.1" transform="rotate(-90 162 136.1)">~{SUSPEND}</text>
<text x="163.9" y="136.1" transform="rotate(-90 163.9 136.1)">SUSPEND</text>
<text x="166.4" y="136.1" transform="rotate(-90 166.4 136.1)">NC</text>
<text x="169" y="136.1" transform="rotate(-90 169 136.1)">NC</text>
<text x="122.7" y="142.6">GND</text>
<text x="132.9" y="140">GND</text>
</g>
<g font-size="1.8" fill="#848400">
<text x="110.7" y="21.9">ESP_EN</text>
<text x="92.1" y="37.1">ESP_IO0</text>
<text x="158.8" y="94.6" transform="rotate(-90 158.8 94.6)">TXD</text>
<text x="161.4" y="94.6" transform="rotate(-90 161.4 94.6)">RXD</text>
</g>
<g font-size="1.8">
<text x="87" y="25.8">DTR</text>
<text x="71.9" y="30.9">RTS 1</text>
<text x="24.6" y="45.1">VBUS 1</text>
<text x="26.6" y="47.7">D-</text>
<text x="26.6" y="50.2">D+</text>
<text x="63.4" y="61.7" transform="rotate(-90 63.4 61.7)">D+</text>
<text x="71" y="61.7" transform="rotate(-90 71 61.7)">D-</text>
<text x="78.6" y="61.7" transform="rotate(-90 78.6 61.7)">VBUS</text>
<text x="152.6" y="96" transform="rotate(-90 152.6 96)">DTR</text>
<text x="162.7" y="96" transform="rotate(-90 162.7 96)">RTS</text>
<text x="134.7" y="118.5">D+</text>
<text x="35.6" y="123.3">VBUS 3</text>
<text x="134.7" y="121.1">D-</text>
<text x="152.6" y="146.8" transform="rotate(-90 152.6 146.8)">VBUS</text>
</g>
</svg>
